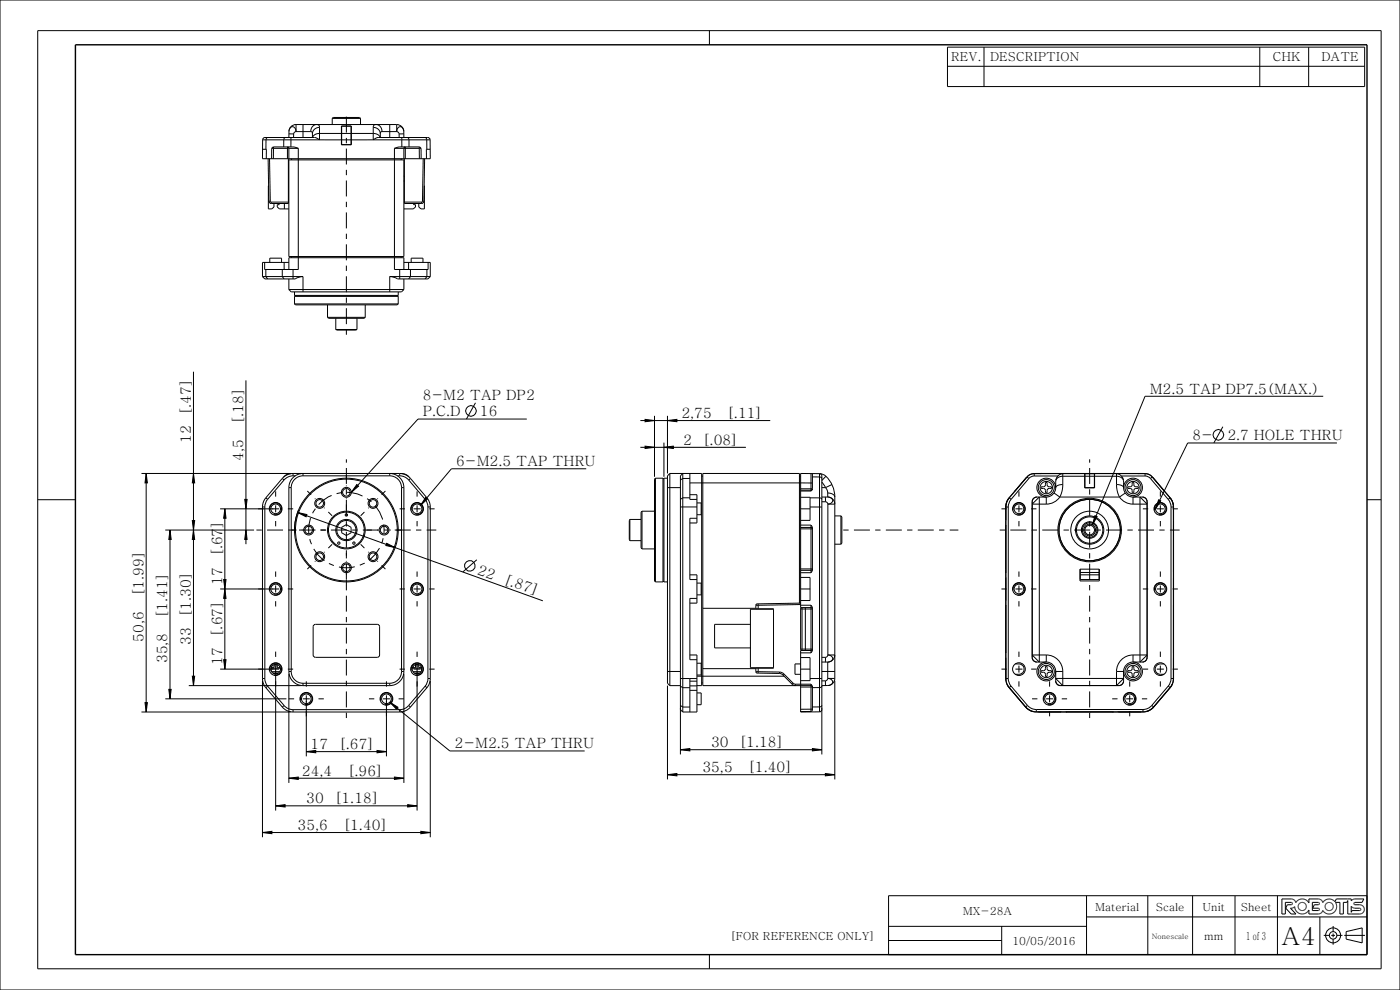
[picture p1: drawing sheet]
<svg xmlns="http://www.w3.org/2000/svg" width="297mm" height="210mm" viewBox="0 0 297 210" stroke-linecap="round" stroke-linejoin="round" font-family="sans-serif">
<g fill="#000">
<path d="M136.8 94.6l2 .3-2 .2zM136.8 89l2 .2-2 .3zM140.8 94.9l2-.3v.5zM141.6 89.2l2-.2v.5zM31 100.4l.3 2h-.5zM36.1 112.4l.2 2h-.5zM40.8 110.4h.5l-.3 2zM41 100.4l.3 2h-.5zM41 112.4l.3 2h-.5zM47.7 107.9l.3 2h-.5zM52.2 112.4l.2 2h-.5zM51.9 105.9h.5l-.2 2z"/>
<path d="M63.1 108.7l2 .4-.2 .5zM75.7 102.8l.4 .3-1.6 1.3zM82 115.2l1.8 1-1.9-.5zM90.3 105.5l.4 .3-1.5 1.4zM232.3 109.4l.4 .2-.9 1.7zM245.8 106l.4 .2-1.1 1.7zM47.7 124.9l.3 2h-.5zM47.5 122.9h.5l-.3 2zM30.8 149h.5l-.3 2zM35.8 146.2h.5l-.2 2zM40.8 143.4h.5l-.3 2zM47.5 139.9h.5l-.3 2z"/>
<path d="M65 159.4l2-.2v.5zM80 159.2l2 .2-2 .3zM82.7 149l1.7 1-.3 .4zM144.3 159l2-.2v.5zM172.3 158.8l2 .2-2 .3zM55.7 176.6l2-.3v.5zM58.5 170.9l2-.2v.5zM61.3 165.1l2-.3v.5zM83.7 164.8l2 .3-2 .2zM86.5 170.7l2 .2-2 .3zM89.3 176.3l2 .3-2 .2zM141.6 164.3l2-.2v.5z"/>
<path d="M175.1 164.1l2 .2-2 .3z"/>
</g>
<g fill="none" stroke="#000" stroke-width=".21">
<path d="M0 0h297v210h-297zM8 6.5h285v199h-285zM150.5 6.5v3M201 10h88.5v8.4h-88.5zM201 14.1h88.5M208.8 10v8.4M267.3 10v8.4M277.6 10v8.4M57 39.4l-.1 4.9h.8l.4-.4v-.7M85.7 38.4h.1M90 39.4v4.9h-.7l-.5-.4v-.7M57.2 55.7v-.9h2.5v.9"/>
<path d="M59.2 43.2v.2h-.4v.5l.5 .4h2M60.3 43.2v1.1M87.2 55.7v-.9h2.5v.9M87.7 43.2v.2h.4v.5l-.4 .4h-2M41 78.9v66.5M52.2 80.7v34.7M100.9 85.4l-1.9 3.5M111.8 88.9h-23.1l-14.2 15.5M124.4 99.4h-28.6l-6.6 7.8M135.8 94.9h22.4M135.8 89.2h27.6M136.8 94.6l2 .3-2 .2z"/>
<path d="M136.8 89l2 .2-2 .3zM138.8 88.2v12.9M140.8 94.9l2-.3v.5zM140.8 93.9v7.2M141.6 89.2l2-.2v.5zM141.6 88.2v12.2M259.4 90.5l-1.9 3.5M280.7 84.1h-37.8l-11.1 27.2M283.6 94h-31.6l-6.9 13.9M8 106h8M30 100.4h31.7M31 100.4l.3 2h-.5z"/>
<path d="M31 100.4v50.6M35.1 112.4h18.8M36.1 112.4l.2 2h-.5zM36.1 112.4v35.8M40.8 110.4h.5l-.3 2zM41 100.4l.3 2h-.5zM41 112.4l.3 2h-.5zM46.7 107.9h11.3M47.7 107.9l.3 2h-.5zM47.7 107.9v34M51.9 105.9h.5l-.2 2zM52.2 112.4l.2 2h-.5z"/>
<path d="M57.3 108.3a1.25 1.25 0 0 1 1.1-1.6 1.25 1.25 0 0 1 1.3 1.3 1.25 1.25 0 0 1-1.5 1.1M63.1 108.7l2 .4-.2 .5zM63.1 108.7l52.1 18.8M63.3 108.2l-.7 2.4-.1 1.8M75.7 102.8l.4 .3-1.6 1.3zM82 115.2l1.8 1-1.9-.5zM87.3 108.3a1.25 1.25 0 0 1 1.1-1.6 1.25 1.25 0 0 1 1.3 1.3 1.25 1.25 0 0 1-1.5 1.1M90.3 105.5l.4 .3-1.5 1.4zM101.2 118.7l-3 2.6M147.8 106.7h.9v2.5h-.9M215 108.3a1.25 1.25 0 0 1 1.1-1.6 1.25 1.25 0 0 1 1.3 1.3 1.25 1.25 0 0 1-1.6 1.1M232.3 109.4l.4 .2-.9 1.7z"/>
<path d="M245 108.3a1.25 1.25 0 0 1 1.1-1.6 1.25 1.25 0 0 1 1.3 1.3 1.25 1.25 0 0 1-1.6 1.1M245.8 106l.4 .2-1.1 1.7zM290 106h3M46.7 124.9h11.3M47.5 139.9h.5l-.3 2zM47.5 122.9h.5l-.3 2zM47.7 124.9l.3 2h-.5zM57.3 125.3a1.25 1.25 0 0 1 1.1-1.6 1.25 1.25 0 0 1 1.3 1.3 1.25 1.25 0 0 1-1.5 1.1M87.3 125.3a1.25 1.25 0 0 1 1.1-1.6 1.25 1.25 0 0 1 1.3 1.3 1.25 1.25 0 0 1-1.5 1.1M147.8 123.7h.9v2.5h-.9M159.2 129.2h4.9v12.4h-4.9zM215 125.3a1.25 1.25 0 0 1 1.1-1.6 1.25 1.25 0 0 1 1.3 1.3 1.25 1.25 0 0 1-1.6 1.1"/>
<path d="M245 125.3a1.25 1.25 0 0 1 1.1-1.6 1.25 1.25 0 0 1 1.3 1.3 1.25 1.25 0 0 1-1.6 1.1M30 151h31.7M30.8 149h.5l-.3 2zM35.1 148.2h25.7M35.8 146.2h.5l-.2 2zM40 145.4h23.8M40.8 143.4h.5l-.3 2zM46.7 141.9h11.3M55.7 144.4v33.2M57.3 142.3a1.25 1.25 0 0 1 1.1-1.6 1.25 1.25 0 0 1 1.3 1.3 1.25 1.25 0 0 1-1.5 1.1M57.7 141.3v.3M58.1 141v.6h-.6"/>
<path d="M58.3 140.9h.4M58.5 142.4v29.5M58.8 141v.6h.7M59.3 141.3v.3M61.3 142.9v23.2M63.8 148.6a1.25 1.25 0 0 1 1.1-1.6 1.25 1.25 0 0 1 1.3 1.3 1.25 1.25 0 0 1-1.5 1.1M65 159.4l2-.2v.5zM65 159.4h17M65 148.7v11.7M80 159.2l2 .2-2 .3zM80.8 148.6a1.25 1.25 0 0 1 1.1-1.6 1.25 1.25 0 0 1 1.3 1.3 1.25 1.25 0 0 1-1.5 1.1M82 148.7v11.7"/>
<path d="M82.7 149l1.7 1-.3 .4zM82.7 149l12.7 10.3h28.6M85.7 142.9v23.2M87.3 142.3a1.25 1.25 0 0 1 1.1-1.6 1.25 1.25 0 0 1 1.3 1.3 1.25 1.25 0 0 1-1.5 1.1M87.7 141.3v.3M88.1 141v.6h-.6M88.3 140.9h.4M88.5 142.4v29.5M88.8 141v.6h.7M89.3 141.3v.3M91.3 144.4v33.2M141.6 145.4v19.9"/>
<path d="M144.3 159l2-.2v.5zM144.3 159h30M144.3 150.2v9.8M147.8 147h.9v2.5h-.9M147.8 140.7h.9v2.5h-.9M172.3 158.8l2 .2-2 .3zM174.3 150.1v9.9M177.1 144.4v20.9M221.5 148.6a1.25 1.25 0 0 1 1.1-1.6 1.25 1.25 0 0 1 1.3 1.3 1.25 1.25 0 0 1-1.6 1.1M238.5 148.6a1.25 1.25 0 0 1 1.1-1.6 1.25 1.25 0 0 1 1.3 1.3 1.25 1.25 0 0 1-1.6 1.1M55.7 176.6l2-.3v.5zM55.7 176.6h35.6"/>
<path d="M58.5 170.9l2-.2v.5zM58.5 170.9h30M61.3 165.1l2-.3v.5zM61.3 165.1h24.4M83.7 164.8l2 .3-2 .2zM86.5 170.7l2 .2-2 .3zM89.3 176.3l2 .3-2 .2zM141.6 164.3l2-.2v.5zM141.6 164.3h35.5M175.1 164.1l2 .2-2 .3zM188.5 190h101.5v12.5h-101.5zM188.5 199.5h24"/>
<path d="M188.5 196.5h42M212.5 196.5v6M230.5 194.5h59.5M230.5 190v12.5M243.5 190v12.5M253 190v12.5M262 190v12.5M271 190v12.5M273.9 191.4h.1M274 191.4h.1M274 191.9h-.1M274 191.9h.1"/>
<path d="M274 191.4l.1 .1M274.1 191.5l.1 .1M274.1 191.8v.1M274.2 191.8h-.1M274.2 191.6v.1M274.2 191.7v.1M275.4 192.3h.1M275.4 192.3v.1M275.4 192.2v.1M275.4 192.4h.1M275.4 192.1v.1M275.4 192.4l.1 .2"/>
<path d="M275.5 192l-.1 .1M275.5 192.6h.1M275.5 191.9v.1M275.5 192.6v.1M275.5 191.9h.1M275.5 192.7h.1M275.5 192.7l.1 .2M275.6 192.9h.1M275.6 192.9l.2 .1M275.8 191.5l-.3 .4M275.8 193l.1 .1M275.9 191.5h-.1"/>
<path d="M275.9 193.1h.1M276 191.5h-.1M276 193.1h.1M276 191.4v.1M276.1 191.4h-.1M276.1 193.1h.1M276.1 191.4h.1M276.1 193.1h.2M276.3 191.4h-.2M276.3 191.4h.1M276.3 193.1h.1M276.4 191.4h.1"/>
<path d="M276.5 191.4l.1 .1M276.6 193.1h-.3M276.6 191.5h.1M276.6 193.1h.1M276.7 193l-.1 .1M276.7 191.5h.1M276.7 193h.1M276.7 191.5l.4 .5M277 192.8l-.3 .2M277 192.8h.1M277.1 192.6l-.1 .2M277.1 192h.1"/>
<path d="M277.1 192.6h.1M277.1 192v.1M277.1 192.4v.2M277.1 192.1v.1M277.1 192.4h.1M277.1 192.2v.1M277.1 192.3v.1M277.1 192.3h.1M279.7 191.4h-1.3v1.7h1.3M279.7 191.9h-.9l-.3 .7h1.2M279.7 192.6h.1M279.7 191.4h.1"/>
<path d="M279.7 193.1h.1M279.7 192.6v.1M279.7 191.9h.1M279.7 192.7h.1M279.8 193.1h-.1M279.8 191.4h.1M279.8 193.1h.1M279.8 191.9h.1M279.8 192.7h.1M279.8 191.4v.1M279.8 191.5h.1M279.9 192.7v.1"/>
<path d="M279.9 191.5h.1M279.9 191.8l-.1 .1M279.9 193.1h-.1M279.9 192.8h.1M279.9 191.8h.1M279.9 191.5v.1M279.9 193h.1M279.9 191.6h.1M279.9 191.7v.1M279.9 192.8v.1M279.9 191.7h.1M279.9 192.9h.1"/>
<path d="M279.9 191.6v.1M280 194.5v8M280.8 198.4h1.2M281.1 192.3h.1M281.1 192.3v.1M281.1 192.2v.1M281.1 192.2h.1M281.1 192.4v.1M281.1 192.5l.2 .4M281.1 192.1v.1M281.1 192v.1M281.2 191.9l-.1 .1"/>
<path d="M281.2 191.9h.1M281.2 191.8v.1M281.3 191.8h-.1M281.3 192.9h.1M281.4 192.9v.1M281.4 191.7l-.1 .1M281.4 191.7h.1M281.4 193h.1M281.5 193h.1M281.5 191.5l-.1 .2M281.5 193l.1 .1M281.6 191.5h-.1"/>
<path d="M281.6 193.1h.1M281.6 191.5h.1M281.7 191.5h-.1M281.7 193.1h.1M281.8 191.4l-.1 .1M281.8 193.1h.1M281.8 191.4h.1M281.8 193.1l.2 .1M282 191.4h-.2M282 191.4h.1M282 191.4l.2 .1M282 193.2h.1"/>
<path d="M282.1 193.2h-.1M282.1 193.1v.1M282.2 191.5h.1M282.2 193.1h-.1M282.3 191.5h.1M282.3 193.1h-.1M282.4 191.5h.1M282.4 193.1h-.1M282.4 191.5l.2 .1M282.4 193.1h.1M282.4 198.4h.8M282.5 193l-.1 .1"/>
<path d="M282.5 193h.1M282.6 191.6v.1M282.6 191.7h.1M282.6 191.7l.2 .3M282.7 192.8l-.2 .2M282.7 192.8h.1M282.7 192.7v.1M282.7 192.7h.1M282.8 192.6l-.1 .1M282.8 192.6h.1M282.8 192v.1M282.8 192.1v.1"/>
<path d="M282.8 196.4v1.2M282.8 198v.8M282.8 199.2v1.2M282.8 192.5v.1M282.8 192.4v.1M282.8 192.2h.1M282.8 192.2v.1M282.8 192.3v.1M282.8 192.3h.1M283.6 198.4h1.2M285.2 198.4h4.4M285.6 197.6l3.4-.8v3.2l-3.4-.8z"/>
<path d="M285.9 190.7h.1M286.5 193.9h.1M286.7 192.2v.1M286.7 192.2v1.3l.1-.4M286.7 193.9h.1M286.7 192.3h.1M286.7 192.3l.1 .1M286.8 192.4h.1M286.8 193.1h1.7M286.8 193.1h.1M286.9 192.4v.1M286.9 192.5l.5 .1"/>
<path d="M287.2 191.7h.1M287.2 191.7v.1M287.2 191.8h.1M287.2 191.8l.1 .1M287.3 191.9h.1M287.4 191.9h.1M287.4 192.6h.1M287.4 192.6h1.1M287.4 191.4l-.2 .2M287.5 191.9h1a.98 .98 0 0 1 .9 1 .98 .98 0 0 1-.9 1h-2.6v-2.9l-.2 .4h-.7v2.5h-.7v-2.5h-1a1.6 1.6 0 0 1-.5 2.2 1.6 1.6 0 0 1-2.2-.5l-.2 .5-.5 .3h-2.2v-.9a1.6 1.6 0 0 1-1.8 .8 1.6 1.6 0 0 1-1.2-1.5l-.4 .3h-.5l1.1 1.3h-1l-1.1-1.3 .3-.7h.8M287.5 191.4h1.5l.3-.7h-2l-.6 .4v-.4h-3.2l-.3 .6a1.6 1.6 0 0 0-2.6 .1l-.2-.4-.5-.3h-2.2v.8a1.6 1.6 0 0 0-2.8 0l-.3-.5-.4-.3h-2.3v3.2h.8v-2.5h1.2M287.5 191.4h-.1"/>
<path d="M288.5 192.6h.1M288.5 192.6v.1M288.5 193.1h.1M288.5 192.7h.1M288.6 193.1h-.1M288.6 192.7h.1M288.6 193.1h.1M288.6 192.7l.1 .1M288.7 193l-.1 .1M288.7 192.8h.1M288.7 193h.1M288.7 192.8v.1"/>
<path d="M288.7 192.9v.1M288.7 192.9h.1M150.5 202.5v3"/>
<circle cx="99.9" cy="87.2" r="1.13"/>
<circle cx="258.4" cy="92.2" r="1.13"/>
<circle cx="99.6" cy="120" r="1.13"/>
<circle cx="282.8" cy="198.4" r="1.59"/>
<circle cx="282.8" cy="198.4" r=".79"/>
</g>
<path d="M16 9.5h274v193h-274z" fill="none" stroke="#000" stroke-width=".3"/>
<!-- layer: 02__ASM_ALL_AXES -->
<path d="M73.5 71v-47.4M54.4 112.4h38.2M178.9 112.4h24.4M212.1 112.4h38.1M73.5 152.3v-54.9M231.2 152.3v-54.9" fill="none" stroke="#000" stroke-width=".21" stroke-dasharray="1.1 1.1 3.4 1.1" stroke-linecap="butt"/>
<!-- layer: 02___PRT_ALL_AXES -->
<g fill="none" stroke="#000" stroke-width=".21" stroke-dasharray="1.1 1.1 3.4 1.1" stroke-linecap="butt">
<path d="M54.8 107.9h1.8M58.5 104.2v1.9M58.5 111.6v-1.8M61.8 112.4h2.4M62.2 107.9h-1.9M65.2 104.2l1.7 1.7M69.2 112.4h-2.4M70.4 115.5l-1.7 1.7M70.4 109.4l-1.7-1.7M73.5 100.7v2.4M73.5 116.7v2.4M73.5 108.1v-2.4"/>
<path d="M76.5 109.4l1.7-1.7M76.5 115.5l1.7 1.7M77.8 112.4h2.4M81.5 112.4a8 8 0 0 0-11.7-7.1 8 8 0 0 0-.9 13.7 8 8 0 0 0 12.5-5.5l.1-1.1M81.8 104.2l-1.7 1.7M84.8 107.9h1.8M85.2 112.4h-2.4M88.5 104.2v1.9M88.5 111.6v-1.8M92.2 107.9h-1.9M212.4 107.9h1.9M216.2 104.2v1.9"/>
<path d="M216.2 111.6v-1.8M219.9 107.9h-1.9M242.4 107.9h1.9M246.2 104.2v1.9M246.2 111.6v-1.8M249.9 107.9h-1.9M54.8 124.9h1.8M58.5 121.2v1.9M58.5 138.2v1.9M58.5 128.6v-1.8M62.2 124.9h-1.9M65.2 120.7l1.7-1.7"/>
<path d="M73.5 124.1v-2.4M81.8 120.7l-1.7-1.7M84.8 124.9h1.8M88.5 121.2v1.9M88.5 138.2v1.9M88.5 128.6v-1.8M92.2 124.9h-1.9M212.4 124.9h1.9M216.2 121.2v1.9M216.2 138.2v1.9M216.2 128.6v-1.8M219.9 124.9h-1.9"/>
<path d="M242.4 124.9h1.9M246.2 121.2v1.9M246.2 138.2v1.9M246.2 128.6v-1.8M249.9 124.9h-1.9M54.8 141.9h1.8M58.5 145.6v-1.8M61.3 148.2h1.8M62.2 141.9h-1.9M65 144.5v1.9M65 151.9v-1.8M68.7 148.2h-1.9"/>
<path d="M78.3 148.2h1.8M82 144.5v1.9M82 151.9v-1.8M84.8 141.9h1.8M85.7 148.2h-1.9M88.5 145.6v-1.8M92.2 141.9h-1.9M212.4 141.9h1.9M216.2 145.6v-1.8M218.9 148.2h1.9M219.9 141.9h-1.9M222.7 144.5v1.9"/>
<path d="M222.7 151.9v-1.8M226.4 148.2h-1.9M235.9 148.2h1.9M239.7 144.5v1.9M239.7 151.9v-1.8M242.4 141.9h1.9M243.4 148.2h-1.9M246.2 145.6v-1.8M249.9 141.9h-1.9"/>
</g>
<g fill="none" stroke="#000" stroke-width=".21">
<path d="M62.5 61.9v.8h22v-.8M62.5 62.9v1.6M69.5 64.7v2.6M77.5 64.7v2.6M84.5 62.9v1.6M57.7 107.9h1.5M58.5 107.2v1.5M87.7 107.9h1.5M88.5 107.2v1.5M136.2 116.4h2.6M136.2 108.4h2.6M139 101.4h1.6"/>
<path d="M141.6 101.4h-.8v22h.8M215.4 107.9h1.5M216.2 107.2v1.5M245.4 107.9h1.5M246.2 107.2v1.5M57.7 124.9h1.5M58.5 124.2v1.5M87.7 124.9h1.5M88.5 124.2v1.5M139 123.4h1.6M215.4 124.9h1.5M216.2 124.2v1.5"/>
<path d="M245.4 124.9h1.5M246.2 124.2v1.5M57.7 141.9h1.5M58.5 141.2v1.5M64.2 148.2h1.5M65 147.5v1.5M81.2 148.2h1.5M82 147.5v1.5M87.7 141.9h1.5M88.5 141.2v1.5M215.4 141.9h1.5M216.2 141.2v1.5"/>
<path d="M221.9 148.2h1.5M222.7 147.5v1.5M238.9 148.2h1.5M239.7 147.5v1.5M245.4 141.9h1.5M246.2 141.2v1.5"/>
<circle cx="58.5" cy="107.9" r="1.35"/>
<circle cx="58.5" cy="107.9" r="1.03"/>
<circle cx="65.5" cy="112.4" r="1.05"/>
<circle cx="65.5" cy="112.4" r=".8"/>
<circle cx="67.8" cy="118.1" r="1.05"/>
<circle cx="67.8" cy="106.8" r="1.05"/>
<circle cx="67.8" cy="106.8" r=".8"/>
<circle cx="67.8" cy="118.1" r=".8"/>
<circle cx="71.9" cy="115.2" r=".25"/>
<circle cx="73.5" cy="104.4" r="1.05"/>
<circle cx="73.5" cy="104.4" r=".8"/>
<circle cx="73.5" cy="109.2" r=".25"/>
<circle cx="75.1" cy="115.2" r=".25"/>
<circle cx="79.1" cy="118.1" r="1.05"/>
<circle cx="79.1" cy="106.8" r="1.05"/>
<circle cx="79.1" cy="106.8" r=".8"/>
<circle cx="79.1" cy="118.1" r=".8"/>
<circle cx="81.5" cy="112.4" r="1.05"/>
<circle cx="81.5" cy="112.4" r=".8"/>
<circle cx="88.5" cy="107.9" r="1.35"/>
<circle cx="88.5" cy="107.9" r="1.03"/>
<circle cx="58.5" cy="124.9" r="1.35"/>
<circle cx="58.5" cy="124.9" r="1.03"/>
<circle cx="73.5" cy="120.4" r="1.05"/>
<circle cx="73.5" cy="120.4" r=".8"/>
<circle cx="88.5" cy="124.9" r="1.35"/>
<circle cx="88.5" cy="124.9" r="1.03"/>
<circle cx="58.5" cy="141.9" r="1.35"/>
<circle cx="58.5" cy="141.9" r="1.03"/>
<circle cx="65" cy="148.2" r="1.35"/>
<circle cx="65" cy="148.2" r="1.03"/>
<circle cx="82" cy="148.2" r="1.35"/>
<circle cx="82" cy="148.2" r="1.03"/>
<circle cx="88.5" cy="141.9" r="1.35"/>
<circle cx="88.5" cy="141.9" r="1.03"/>
</g>
<!-- layer: 3_ALL_AXES -->
<g fill="none" stroke="#000" stroke-width=".21">
<circle cx="222" cy="103.4" r="1.7"/>
<circle cx="222" cy="103.4" r="1.31"/>
<circle cx="240.4" cy="103.4" r="1.7"/>
<circle cx="240.4" cy="103.4" r="1.31"/>
<circle cx="222" cy="142.4" r="1.7"/>
<circle cx="222" cy="142.4" r="1.31"/>
<circle cx="240.4" cy="142.4" r="1.7"/>
<circle cx="240.4" cy="142.4" r="1.31"/>
</g>
<!-- layer: 7_ALL_FEATURES -->
<g fill="none" stroke="#000" stroke-width=".21">
<path d="M55.7 58.7l.5 .5h6.4l.6-.4 1.1-.1M55.7 58.7h8.6M56.4 57.2v1.5l.4 .5M59.9 57.2v1.5l.4 .5M60.3 55.7v1.5M61.3 55.7h-5.6v3M61.3 57.2v-2.5h24.4v2.5M61.3 59.2v2.2M62.2 57.2v2M63.3 54.7v2.5h-7.2v-1.5M64.3 58.7v3.2M82.7 58.7l1 .1 .6 .4h6.5l.5-.5"/>
<path d="M82.7 58.7v3.2M82.7 58.7h8.6M83.7 54.7v2.5h7.1v-1.5M84.8 57.2v2M85.7 59.2v2.2M85.7 55.7h5.6v3M86.7 55.7v1.5M87.1 57.2v1.5l-.4 .5M90.6 57.2v1.5l-.4 .5M61.3 61.4l.5 .5h23.4l.5-.5M61.3 61.4h24.4M62.5 64.5h22l-.2 .2h-21.6z"/>
<path d="M62.7 62.7l-.2 .2h22l-.2-.2M69.5 67.3h8l-.2 .2h-7.6zM71.2 69.9l.2 .1h4.1l.2-.1M71.2 69.9h4.5M71.2 67.5v2.4M75.7 67.5v2.4M55.7 107.5v36.4M55.7 107.5h.5M56.2 107.5v36.4M56.4 105.6l-.6 1.1-.1 .8M56.4 105.6l.4 .3M56.8 105.9l-.5 .9-.1 .7"/>
<path d="M59.9 101.5l-3.5 4.1M59.9 101.5l.4 .3M60.3 101.8l-3.5 4.1M61.3 103.4v39M61.3 103.4h.5M61.8 103.4v39M62.2 100.4a3 3 0 0 0-2.3 1.1M62.2 100.9l-.9 .2-1 .7M62.2 100.4v.5M62.2 100.9h.4M62.2 100.4h22.6M64.3 100.9v-.5a3 3 0 0 0-3 3"/>
<path d="M64.3 100.9a2.5 2.5 0 0 0-2.5 2.5M64.3 100.9h18.4M72.5 111.9l1-.6 1 .6v1.1l-1 .6-1-.6zM82.7 100.9v-.5a3 3 0 0 1 3 3M82.7 100.9a2.5 2.5 0 0 1 2.5 2.5M84.3 100.9h.5M84.8 100.4a3 3 0 0 1 2.3 1.1M84.8 100.9l.8 .2 1.1 .7M84.8 100.4v.5M85.2 103.4v39M85.2 103.4h.5M85.7 103.4v39"/>
<path d="M86.7 101.8l3.5 4.1M87.1 101.5l-.4 .3M87.1 101.5l3.5 4.1M90.2 105.9l.5 .9 .1 .7M90.6 105.6l.4 .7 .3 1.2M90.6 105.6l-.4 .3M90.8 107.5v36.4M90.8 107.5h.5M91.3 107.5v36.4M133.6 110.2l-.1 .2v4.1l.1 .2M133.6 110.2v4.5M133.6 114.7h2.4"/>
<path d="M133.6 110.2h2.4M136 108.6l.2-.2v8l-.2-.2zM138.8 101.6l.2-.2v22l-.2-.2zM140.8 101.6l-.2-.2v22l.2-.2M141.6 103.4h2.7M142.1 100.4h6.7v45h-1M142.1 100.4l-.5 .5v44l.5 .5M142.1 100.4v45M144.3 107.5h3.5M144.3 100.9l.5-.5v50.6l-.5-.5zM146.3 101.5h-1.5l-.5 .3M146.3 105.6h-1.5l-.5 .3"/>
<path d="M146.3 100.4v5.5h1.5M146.3 104.9h1.5v6h-1.5M146.3 102.4h2.5M147.8 109.9h-1.5v13h1.5M213.4 109.9h.1M213.4 111.4v10.1M213.8 105.9h.1M214.2 105.5l-.6 .8-.2 .8v3.3M217.8 101.2l-2.5 3M221 100.4l-1.5 .1M221.8 102.3h.3v.5l.2 .4 .7 .1v.3h-.4l-.4 .2-.1 .7h-.3v-.5l-.2-.3-.7-.1v-.3h.5l.3-.3zM240.2 102.3h.3v.5l.2 .4 .7 .1v.3h-.4l-.4 .2-.1 .7h-.3v-.5l-.2-.3-.7-.1v-.3h.5l.3-.3z"/>
<path d="M241.4 100.4l1.4 .1M244.5 101.2l2.5 2.9M248.2 105.5l.5 .8 .2 .8 .1 3.3M248.5 105.9h.1M248.9 109.9h.1M249 111.4v10.1M66.5 132.7l.4-.3 13.4 .1 .2 .4v6.3l-.5 .2h-13.3l-.3-.5zM146.3 138.9h1.5v12.1h-3M146.3 121.9h1.5v6h-1.5M147.8 126.9h-1.5v13h1.5M213.4 139.9h.1M213.4 126.9h.1"/>
<path d="M213.4 122.9h.1M213.4 122.5v4.9M213.4 128.4v10.1M213.4 139.5v4.4M229.1 121h.1M229.1 120.9h.1M233.2 121h.1M233.2 120.9h.1M248.9 139.9h.1M248.9 126.9h.1M248.9 122.9h.1M249 122.5v4.9"/>
<path d="M249 128.4v10.1M249 139.5v4.4M55.7 143.9l.1 .9 .6 1.1M55.7 143.9h.5M56.2 143.9l.1 .7 .5 1M56.4 145.9l3.5 4.1M56.8 145.6l3.5 4.1M56.8 145.6l-.4 .3M59.9 150a3 3 0 0 0 2.3 1M60.3 149.7l.6 .5 1.3 .3M60.3 149.7l-.4 .3M61.3 142.4a3 3 0 0 0 3 3"/>
<path d="M61.3 142.4h.5M61.8 142.4a2.5 2.5 0 0 0 2.5 2.5M62.2 151h22.6M62.2 150.5h22.6M62.2 150.5v.5M64.3 145.4h18.4M64.3 144.9h18.4M64.3 144.9v.5M82.7 144.9v.5M84.8 150.5v.5M85.2 142.4a2.5 2.5 0 0 1-2.5 2.5M85.2 142.4h.5"/>
<path d="M85.7 142.4a3 3 0 0 1-3 3M86.7 149.7l-.7 .5-1.2 .3M86.7 149.7l.4 .3M87.1 150a3 3 0 0 1-2.3 1M90.2 145.6l.4 .3M90.2 145.6l-3.5 4.1M90.6 145.9l-3.5 4.1M90.8 143.9l-.2 1.1-.4 .6M90.8 143.9h.5M91.3 143.9l-.3 1.3-.4 .7M141.6 142.4h2.7M142.1 145.4h2.2"/>
<path d="M144.3 143.9h3.5M144.3 149.7l.5 .3h1.5M144.3 145.6l.5 .3h1.5M146.3 146.4h1.5M146.3 145.5h1.5M146.3 144.5h1.5M146.3 143.9v7.1M147.8 143.4h1M213.4 143.9v.5M213.4 143.9h.1M213.6 145.2l4 4.8 .8 .7 .7 .2M220.2 151h4.9"/>
<path d="M220.7 151h.1M220.9 142.3l.7-.1 .2-.4v-.5h.3l.1 .7 .4 .3h.4v.3l-.7 .1-.2 .3v.5h-.3l-.1-.7-.3-.2h-.5zM224.7 151h.1M226.1 151h10.1M237.2 151h4.9M237.7 151h.1M240.2 141.3h.3v.5l.2 .4 .7 .1v.3h-.4l-.4 .2-.1 .7h-.3v-.5l-.2-.3-.7-.1v-.3h.5l.3-.3zM241.7 151h.1M248.7 145.2l-3.9 4.8-.9 .7-.7 .2M248.9 143.9h.1M249 143.9l-.1 .5"/>
<circle cx="73.5" cy="112.4" r="11"/>
<circle cx="73.5" cy="112.4" r="10.8"/>
<circle cx="73.5" cy="112.4" r="4"/>
<circle cx="73.5" cy="112.4" r="3.8"/>
<circle cx="73.5" cy="112.4" r="2.25"/>
<circle cx="73.5" cy="112.4" r="2.03"/>
<circle cx="216.2" cy="107.9" r="1.03"/>
<circle cx="246.2" cy="107.9" r="1.03"/>
<circle cx="216.2" cy="124.9" r="1.03"/>
<circle cx="246.2" cy="124.9" r="1.03"/>
<circle cx="222.7" cy="148.2" r="1.03"/>
<circle cx="239.7" cy="148.2" r="1.03"/>
</g>
<!-- layer: 9_ALL_COMPONENTS -->
<g fill="none" stroke="#000" stroke-width=".21">
<path d="M55.7 31.7h.8v2M55.7 29.7h.7M55.7 29.7v4h35.6l-.1-4M56.4 29.7v2M56.4 29.7h3.8M56.8 29.2l-.3 .1-.1 .4M56.9 33.7l.1 9M57.2 33.7l.1 9M57.6 31.5v2.2M58 31.2l-.4 .3M58 31.5h-.4M58 31.2v.3"/>
<path d="M58 31.5v2.2M58 31.5h3.3M58 31.2h.1M58 31.2h4.2l1.1 .3M60.2 29.7h1.5M60.2 29.7v1.5M60.6 29.2l-.3 .1-.1 .4M61.2 33.7v9.5h-3.7M61.2 38.4h.1M61.2 37.4h.1M61.3 31.5l-.3-.3v2.5M61.3 31.5h2"/>
<path d="M61.3 31.5v2.2M61.3 33.9h24.4v20.5h-24.4zM61.3 28.4h1M61.3 27.9l.2-.7 .6-.3 .5 .3 .2 .7M61.3 27.9v1.3M61.7 29.2v.5M61.7 29.7v1.5M61.7 29.7h23.5M61.8 33.7l.1 .2M62.3 28.4v.8M62.8 26.4a1.5 1.5 0 0 0-1.5 1.5M62.8 27.9l-.3 .2-.2 .3"/>
<path d="M62.8 26.4v1.5M62.8 27.9h3.1M62.8 26.4h21.4M63.3 31.5v23.2M64.3 26.4v2.8M65.9 27.9l.3 .1 .1 .4M66.3 28.4v.8l.5-.7 1-.2h11.5l.9 .3 .5 .6v-.8M67.8 27v2.7l-1.1-.5h-10.5h-.2l-.3 .5M67.8 27l-.3-.5h-.8l-.6 .6-.2 .8M67.8 27l-1.1 .4-.3 .5-.1 .5M70.5 25.1l.2-.2h5.6l.2 .2M70.5 25.1v1.3"/>
<path d="M70.5 25.1h6M72.4 26.7h2.1v4h-2.1zM72.4 30.4h.1M72.4 30.2h.1M72.4 28.9h.1M72.5 26.8v3.9h2v-3.9M74.5 30.4h.1M74.5 30.2h.1M74.5 28.9h.1M76.5 25.1v1.3M79.2 27v2.7l1-.5h10.5h.3l.2 .5M79.2 27l.2-.5h.9l.5 .6 .2 .8"/>
<path d="M79.2 27l1 .4 .4 .5 .1 .5M81 27.9l-.2 .1-.1 .4M81 27.9h3.2M82.7 26.4v2.8M83.7 31.5v23.2M84.2 26.4a1.5 1.5 0 0 1 1.5 1.5M84.2 27.9l.3 .2 .2 .3M84.2 26.4v1.5M84.7 28.4v.8M85.1 33.7v.2M85.2 29.7h1.6M85.2 29.7v1.5"/>
<path d="M85.2 29.2v.5M85.7 27.9l-.3-.7-.5-.3-.5 .3-.2 .7M85.7 27.9v1.3M85.7 28.4h-1M85.7 31.5l.3-.3v2.5M85.7 31.5h-2M85.7 38.4h.1M85.7 37.4h.1M85.7 31.5v2.2M85.7 31.5h3.2M85.8 33.7v9.5h3.6M86.4 29.2l.3 .1 .1 .4"/>
<path d="M86.8 29.7v1.5M86.8 29.7h3.7M88.9 31.2h-4.1l-1.1 .3M88.9 31.2l.4 .3M88.9 31.5h.4M88.9 31.5l.1 2.2M88.9 31.2v.3M89.3 31.5v2.2M89.8 33.7l-.2 9M90.1 33.7l-.2 9M90.2 29.2l.2 .1 .1 .4M90.5 29.7h.7"/>
<path d="M90.5 29.7v2M91.3 31.7h-.9l.1 2M57 42.7h.3M57 42.7l.1 .2 .4 .3M57.3 42.7l.2 .2M57.5 42.9v.3M57.5 42.9h3.7M61.8 54.4l.1 .3M85.1 54.4v.3M85.8 42.9h3.6M89.4 42.9v.3M89.6 42.7l-.2 .2"/>
<path d="M89.6 42.7h.3M89.9 42.7l-.2 .4-.3 .1M61.7 100.5l-1 .2-.6 .5M85.1 100.5l.8 .1 .9 .6M148.8 102.4l23.2 .1M149.1 101h-.3M169.8 111.9h2.2M169.8 111.4h2.2M169.8 105.5h2v4.9h-2M169.8 107.9h2M169.8 104.2h2.2M169.8 104h2.2"/>
<path d="M169.8 103.7h2.5M169.8 101h-.2M171.8 107.5h2.1M171.8 105.6h2.1M172 111.4v.5M172 100.5v2M172 111.4l.3 .6v8.9l-.3 .6M172 111.9l.3 .3h-2.5M172 104v.2M172 102.5v1.5M172 111.9v9.1M172 102.5h.3"/>
<path d="M172.3 103.7l-.3 .5M172.3 103.7l-.3 .3M172.3 100.5v3.2M172.3 101.2h1.6M173.9 100.5l.4 .2v.3v49.5v.3l-.4 .2M173.9 100.5v.7M173.9 101.2l.3 .1 .1 .2M173.9 105.6l.3 .1 .1 .2M173.9 105.6v1.9M173.9 100.5l-4.1-.1v28.5h2.2M173.9 101.2v4.4M173.9 107.5v43.5"/>
<path d="M173.9 107.5h.4M173.9 100.5l.7 .1 .6 .4M174.3 102.3l.8 1.1M174.3 106.4h.8M174.3 105.4h1.3M174.3 103.4h.8M175.1 105.4v1M175.1 106.4l.4 .2 .1 .3M175.1 103.4l.4 .6 .1 .6M175.2 101a6.1 6.1 0 0 1 1.9 4.4M175.2 101l-.9 .9M175.6 105.4a1.5 1.5 0 0 1 1.5 1.5h-1.5"/>
<path d="M175.6 105.4l.7 .2 .3 .6-.3 .5-.7 .2M175.6 104.6l1.1 .2 .4 .6M175.6 104.6v.8M175.6 106.9v32M176.5 102.8l-1.4 .6M177.1 115.4h1.3M177.1 109.4h1.3M177.1 105.4v38.5M178.4 109.4l.2 .2v5.6l-.2 .2M178.4 109.4v6M213.4 111.4v.1M213.4 110.4h.1"/>
<path d="M213.4 111.4h.1M213.4 107.5v3.9M213.4 107.5h.1M213.4 111.4v10.1M213.4 107.5v36.4l.3 1.2 .4 .8M213.4 107.5h.5M213.9 107.5v36.4M214.1 105.6l-.5 .7-.2 1.2M214.1 105.6h.1M214.1 105.6l-.4 .7-.3 1.2M214.1 105.6l.4 .3M214.5 105.9l-.5 1-.1 .6"/>
<path d="M215.3 104.2l-1.1 1.3M215.4 104.1l-.1 .1M215.7 103.7l-.4 .5M218.3 101.5l-3.8 4.4M219 106.4a1 1 0 0 1 1-1h2v1.5M219 106.4h.1M219 106.4v33M219 106.4v.5M219 106.9l1.5-1.5v35l-1.5-1.5M219 106.9h3M219.4 100.5l-.7 .1-.6 .3-4 4.7M219.4 100.5h23.5"/>
<path d="M219.4 100.5l-.7 .1-.6 .3-.2 .3 .4 .3M219.4 101l-.6 .1-.5 .4M219.4 100.5v.5M219.4 101h5M220 105.4a1 1 0 0 0-1 1M221 100.4l-.3 .1M221 100.4v.1M221 100.5h-1.2M223.6 104.6l1.2 .8M224 101.9l.5-.6 1-.3h11.5l.9 .3 .4 .6M224 101.9v1.5M224.4 101l.5-.4 .6-.1v2.3"/>
<path d="M224.4 101l-.4 .9M224.8 105.4a3.5 3.5 0 0 1-2.8 1.5M224.8 105.4h12.7M225.5 102.8l-1.1 .2-.4 .4M225.5 102.8l-.2 1.3-.5 1.3M230.1 100.5v3h2.1v-3M230.1 102.2h.1M230.1 101.9h.1M230.1 101.6h.1M230.1 101.1h.1M230.1 100.9h.1M230.2 103.4h2"/>
<path d="M230.2 100.5v3M232.2 100.5v3M232.2 102.2h.1M232.2 101.9h.1M232.2 101.6h.1M232.2 101.1h.1M232.2 100.9h.1M236.9 102.8l.1 1.4 .5 1.2M237.5 105.4a3.5 3.5 0 0 0 2.9 1.5M237.9 101l.4 .9M237.9 101l-.5-.4-.5-.1v2.3M237.9 101h5"/>
<path d="M238.3 101.9l.1 1.5-.5-.4-1-.2M238.7 104.6l-1.2 .8M240.4 106.9h2.9M241.4 100.5h1.1M241.4 100.4l.2 .1M241.4 100.4v.1M242.3 105.4a1 1 0 0 1 1 1M242.4 105.4h.1M242.4 105.4h-2v1.5M242.4 105.4a1 1 0 0 1 1 1M242.9 100.5l.7 .1 .8 .6M242.9 101l.6 .1 .6 .4"/>
<path d="M242.9 100.5v.5M242.9 100.5h.1M243.3 106.9l-1.5-1.5v35l1.5-1.5M243.3 106.9v32M243.3 106.4v.5M243.3 106.4h.1M243.4 106.4v33M244.1 101.5l3.7 4.4M244.4 101.2l-.3 .3M244.4 101.2h.1M244.4 101.2l3.8 4.4M246.6 103.7l.4 .5"/>
<path d="M246.9 104.1l.1 .1M247 104.2l1.2 1.3M247.8 105.9l.5 1 .1 .6M248.1 105.5h.1M248.2 105.6l.6 1.1 .1 .8M248.2 105.6l-.4 .3M248.4 107.5h.5M248.4 107.5v36.4M248.9 111.4v.6M248.9 110.4h.1M248.9 107.5v36.4M249 111.4l-.1 .1"/>
<path d="M249 111.4h-.1M149.1 129h11.2M159.2 132.4h-7.6v5h7.6M160.3 128.4l.3-.3 9.2-.2h-.2v-27.5h-20.5v45h22.9M160.3 128.4v.7l3.8 .1M160.8 128.4h-.5M160.8 128.1v.3M160.8 128.4v.7M169.8 137.7l.2 .2M169.8 120.7h2.5l-.3 .3M169.8 139.5h2v4.9h-2M169.8 137.7h2.5"/>
<path d="M169.8 128.2l-9 .2M169.8 129.2h2.5M169.8 122.5h2v4.9h-2M169.8 128.4h2.2M169.8 124.9h2M169.8 121h2.2M169.8 129.2v8.5M170 128.9l-.2 .3M170.1 128.9v9.1M170.8 128.9v9.1M172 128.4v.5M172 138.5h-2.2"/>
<path d="M172 128.4l.3 .6v8.9l-.3 .6M172 121.5h-2.2M172 128.9l.3 .2M172 121v.5M172 138v.5M172 138h-2.2v13h4.1M172 128.9v9.1M172.3 137.7l-.3 .3M174.3 139.4h.8M175.1 139.4v1M175.6 138.9h1.5a1.5 1.5 0 0 1-1.5 1.5M175.6 138.9l-.1 .4-.4 .1"/>
<path d="M175.6 138.9l.7 .2 .3 .6-.3 .5-.7 .2M213.4 128.4v.1M213.4 139.5h.1M213.4 127.4h.1M213.4 122.5h.1M213.4 121.5v6.9M213.4 138.5v5.4M213.4 128.4h.1M213.4 138.3v.2M213.4 121.3v.2M213.4 128.4v10.1M213.4 138.5h.1"/>
<path d="M213.4 121.5h.1M219 139.4a1 1 0 0 0 .9 1M219 139.4h.1M219 139.4a1 1 0 0 0 1 1M219 138.9v.5M219 138.9h3M222 138.9a3.5 3.5 0 0 1 3.5 3.5M222 138.9v1.5h-2M229.1 122.4h.1M229.1 120.7h4.1v2.5h-4.1zM229.2 120.7v2.2h4v-2.2M229.2 121.9h4"/>
<path d="M229.2 121.4h4M233.2 122.4h.1M240.4 138.9a3.5 3.5 0 0 0-3.5 3.5M240.4 138.9v1.5h2M240.4 138.9h2.9M243.3 138.9v.5M243.3 139.4a1 1 0 0 1-1 1M243.3 139.4h.1M243.4 139.4a1 1 0 0 1-1 1M248.9 137.9v.6M248.9 120.9v.6M248.9 128.4v.6"/>
<path d="M248.9 138.5h.1M248.9 121.5h.1M248.9 138.3l.1 .2M248.9 121.3l.1 .2M248.9 139.5h.1M248.9 127.4h.1M248.9 122.5h.1M249 128.4l-.1 .1M249 128.4h-.1M57.5 141.7h2M57.5 141.7v.6M57.6 142.5h1.7"/>
<path d="M57.9 141.6v.1M57.9 142.8h1.2M58 142.9h.9M58.1 141.2h.7M87.5 141.7h2M87.6 142.5h1.7M87.9 142.8h1.2M88 142.9h.9M88.1 141.2h.7M89.1 141.6v.1M89.4 141.7v.6M148.8 143.4h17.5"/>
<path d="M148.8 144.8l.3 .1M149.1 141.8h11.2M160.3 142.5l.3 .3 4.8 .1M160.3 142.5h.5M160.8 142.5l4.6 .1M160.8 142.5v.3M160.8 141.7v.8M164.1 141.6l-3.8 .1v.8M165.4 142.9l.7 .2M165.4 142.6l.9 .3M165.4 142.6v.3M166.1 143.1l2 2"/>
<path d="M166.3 142.9l-.2 .2M166.3 142.9l2 2M168.3 144.9l.5 .2M168.3 144.9l-.2 .2M168.8 145.1v.3l-.7-.3M168.8 145.1h3.2M169.8 145.7h2.5M169.8 140.8h-1.2v2.2h1.2M169.8 141.9h2M171.8 143.9h2.5M172 145.1l.3 .6M172 145.1v.3"/>
<path d="M172 150.9h-2.2M172 145.4l.3 .3M172 150.4l-2.2 .1M172 150.4v.5M172 150.4h.3M172 145.4v5M172.3 145.7v5l-.3 .2M174.3 145.5l-.3 .3-1.7 .1M174.3 149.6l-.3 .3-1.7 .1M174.3 142.4h2.8M174.3 140.4h1.3M175.1 144.4h-.8"/>
<path d="M175.1 144.4v1M175.6 143.9l.7 .2 .3 .6-.3 .5-.7 .2M175.6 143.9l-.2 .4-.3 .1M175.6 143.9h1.5M175.6 140.4v3.5M175.6 145.4h-1.3M177.1 143.9a1.5 1.5 0 0 1-1.5 1.5M213.4 143.9v.5M213.4 143.9h.5M213.4 144.4l.2 .7M213.4 144.4h.1M213.6 145.1l.1 .2"/>
<path d="M213.6 145.1h.1M213.6 145.1l.5 .8M213.9 143.9l.1 .9 .5 .7M214.1 145.9l3.5 4.1M214.5 145.5l3.5 4.1M214.5 145.5l-.4 .4M215.4 140.8a1.39 1.39 0 0 1 1.8 .9v.5l-.3 .5a1.69 1.69 0 0 1-1.5 .3M217.6 150l.6 .5 .9 .4M217.6 150a2.97 2.97 0 0 0 2.2 1h22.7a2.96 2.96 0 0 0 2.2-1M218 149.6l.6 .6 1.2 .3M218 149.6l-.4 .4M218.9 150.9h.2"/>
<path d="M219.1 150.9h.1M219.1 150.9l.7 .1M219.8 150.5h22.7M219.8 150.5v.5M219.9 140.4h.1M220.2 151h-.4M224 144.4a1 1 0 0 0 1 1M224 142.4h1.5M224 142.4v2M225 145.4h12.4M225 145.4h.1M225.1 151h1"/>
<path d="M225.5 145.4h-.5M225.5 145.4l-1.5-1.5h14.4l-1.5 1.5M225.5 142.4v3M226.2 151h-.1M226.7 151h-.6M235.6 151h.6M236.1 151h.1M236.9 145.4h.5M236.9 142.4h1.5v2M236.9 142.4v3M237.2 151h-1M237.4 145.4h.1"/>
<path d="M238.4 144.5a1 1 0 0 1-1 .9M238.4 144.4v.1M242.1 151h.4M242.5 150.5v.5M243.2 150.9l-.7 .1M243.2 150.9h.1M243.4 150.9h-.2M244.4 149.6l-.7 .6-1.2 .3M244.4 149.6l.3 .4M244.7 150l-.6 .5-.9 .4M246.9 140.8a1.47 1.47 0 0 0-1.8 .8 1.1 1.1 0 0 0 1.1 1.4h.7M247.8 145.5l.4 .4"/>
<path d="M247.8 145.5l-3.4 4.1M248.2 145.9l-3.5 4.1M248.4 143.9l-.1 .9-.5 .7M248.4 143.9h.5M248.7 145.1l-.5 .8M248.7 145.1l-.1 .2M248.7 145.1h.1M248.9 143.9l-.1 .9-.6 1.1M248.9 143.9l-.2 1.2"/>
<circle cx="216.2" cy="107.9" r="1.35"/>
<circle cx="222" cy="103.4" r="2"/>
<circle cx="231.2" cy="112.4" r="6.7"/>
<circle cx="231.2" cy="112.4" r="6.5"/>
<circle cx="231.2" cy="112.4" r="4"/>
<circle cx="231.2" cy="112.4" r="3"/>
<circle cx="231.2" cy="112.4" r="2.8"/>
<circle cx="231.2" cy="112.4" r="1.75"/>
<circle cx="231.2" cy="112.4" r="1.55"/>
<circle cx="231.2" cy="112.4" r="1.25"/>
<circle cx="231.2" cy="112.4" r="1.03"/>
<circle cx="240.4" cy="103.4" r="2"/>
<circle cx="246.2" cy="107.9" r="1.35"/>
<circle cx="216.2" cy="124.9" r="1.35"/>
<circle cx="246.2" cy="124.9" r="1.35"/>
<circle cx="216.2" cy="141.9" r="1.35"/>
<circle cx="222" cy="142.4" r="2"/>
<circle cx="222.7" cy="148.2" r="1.35"/>
<circle cx="239.7" cy="148.2" r="1.35"/>
<circle cx="240.4" cy="142.4" r="2"/>
<circle cx="246.2" cy="141.9" r="1.35"/>
</g>
<text font-size="5.2" x="271.8" y="200.5">A4</text>
<g font-size="3">
<text x="243.9" y="83.5">M2.5 TAP DP7.5(MAX.)</text>
<text x="40.5" y="88.1" transform="rotate(-90 40.5 88.1)">[.47]</text>
<text x="51.6" y="89.9" transform="rotate(-90 51.6 89.9)">[.18]</text>
<text x="89.7" y="84.9">8-M2 TAP DP2</text>
<text x="89.7" y="88.3">P.C.D</text>
<text x="101.8" y="88.3">16</text>
<text x="144.5" y="88.6">2,75</text>
<text x="154.2" y="88.6">[.11]</text>
<text x="40.5" y="94" transform="rotate(-90 40.5 94)">12</text>
<text x="144.9" y="94.3">2</text>
<text x="149" y="94.3">[.08]</text>
<text x="253" y="93.4">8-</text>
<text x="260.4" y="93.4">2.7 HOLE THRU</text>
<text x="51.6" y="97.7" transform="rotate(-90 51.6 97.7)">4,5</text>
<text x="96.8" y="98.9">6-M2.5 TAP THRU</text>
<text x="47.1" y="118" transform="rotate(-90 47.1 118)">[.67]</text>
<text x="47.1" y="124" transform="rotate(-90 47.1 124)">17</text>
<text x="101.1" y="121.8" transform="rotate(20 101.1 121.8)">22</text>
<text x="106.7" y="123.8" transform="rotate(20 106.7 123.8)">[.87]</text>
<text x="30.4" y="126.4" transform="rotate(-90 30.4 126.4)">[1.99]</text>
<text x="35.5" y="131" transform="rotate(-90 35.5 131)">[1.41]</text>
<text x="40.5" y="130.9" transform="rotate(-90 40.5 130.9)">[1.30]</text>
<text x="30.4" y="136.1" transform="rotate(-90 30.4 136.1)">50,6</text>
<text x="40.5" y="136.8" transform="rotate(-90 40.5 136.8)">33</text>
<text x="47.1" y="135" transform="rotate(-90 47.1 135)">[.67]</text>
<text x="35.5" y="140.7" transform="rotate(-90 35.5 140.7)">35,8</text>
<text x="47.1" y="141" transform="rotate(-90 47.1 141)">17</text>
<text x="65.9" y="158.9">17</text>
<text x="71.9" y="158.9">[.67]</text>
<text x="96.4" y="158.7">2-M2.5 TAP THRU</text>
<text x="150.8" y="158.5">30</text>
<text x="156.8" y="158.5">[1.18]</text>
<text x="64.1" y="164.5">24,4</text>
<text x="73.7" y="164.5">[.96]</text>
<text x="149" y="163.8">35,5</text>
<text x="158.7" y="163.8">[1.40]</text>
<text x="65" y="170.4">30</text>
<text x="71" y="170.4">[1.18]</text>
<text x="63.1" y="176">35,6</text>
<text x="72.8" y="176">[1.40]</text>
</g>
<g font-size="2.6">
<text x="201.8" y="12.9">REV.</text>
<text x="210" y="13">DESCRIPTION</text>
<text x="270" y="13">CHK</text>
<text x="280.3" y="12.9">DATE</text>
</g>
<g font-size="2.3">
<text x="204.2" y="194.2">MX-28A</text>
<text x="232.3" y="193.2">Material</text>
<text x="245.2" y="193.2">Scale</text>
<text x="255.1" y="193.2">Unit</text>
<text x="263.2" y="193.2">Sheet</text>
<text x="154.9" y="199.3">[FOR REFERENCE ONLY]</text>
<text x="214.8" y="200.4">10/05/2016</text>
<text x="255.5" y="199.4">mm</text>
<text x="264.4" y="199.4">1 of 3</text>
</g>
<text font-size="1.6" x="244.3" y="199.1">Nonescale</text>
</svg>
